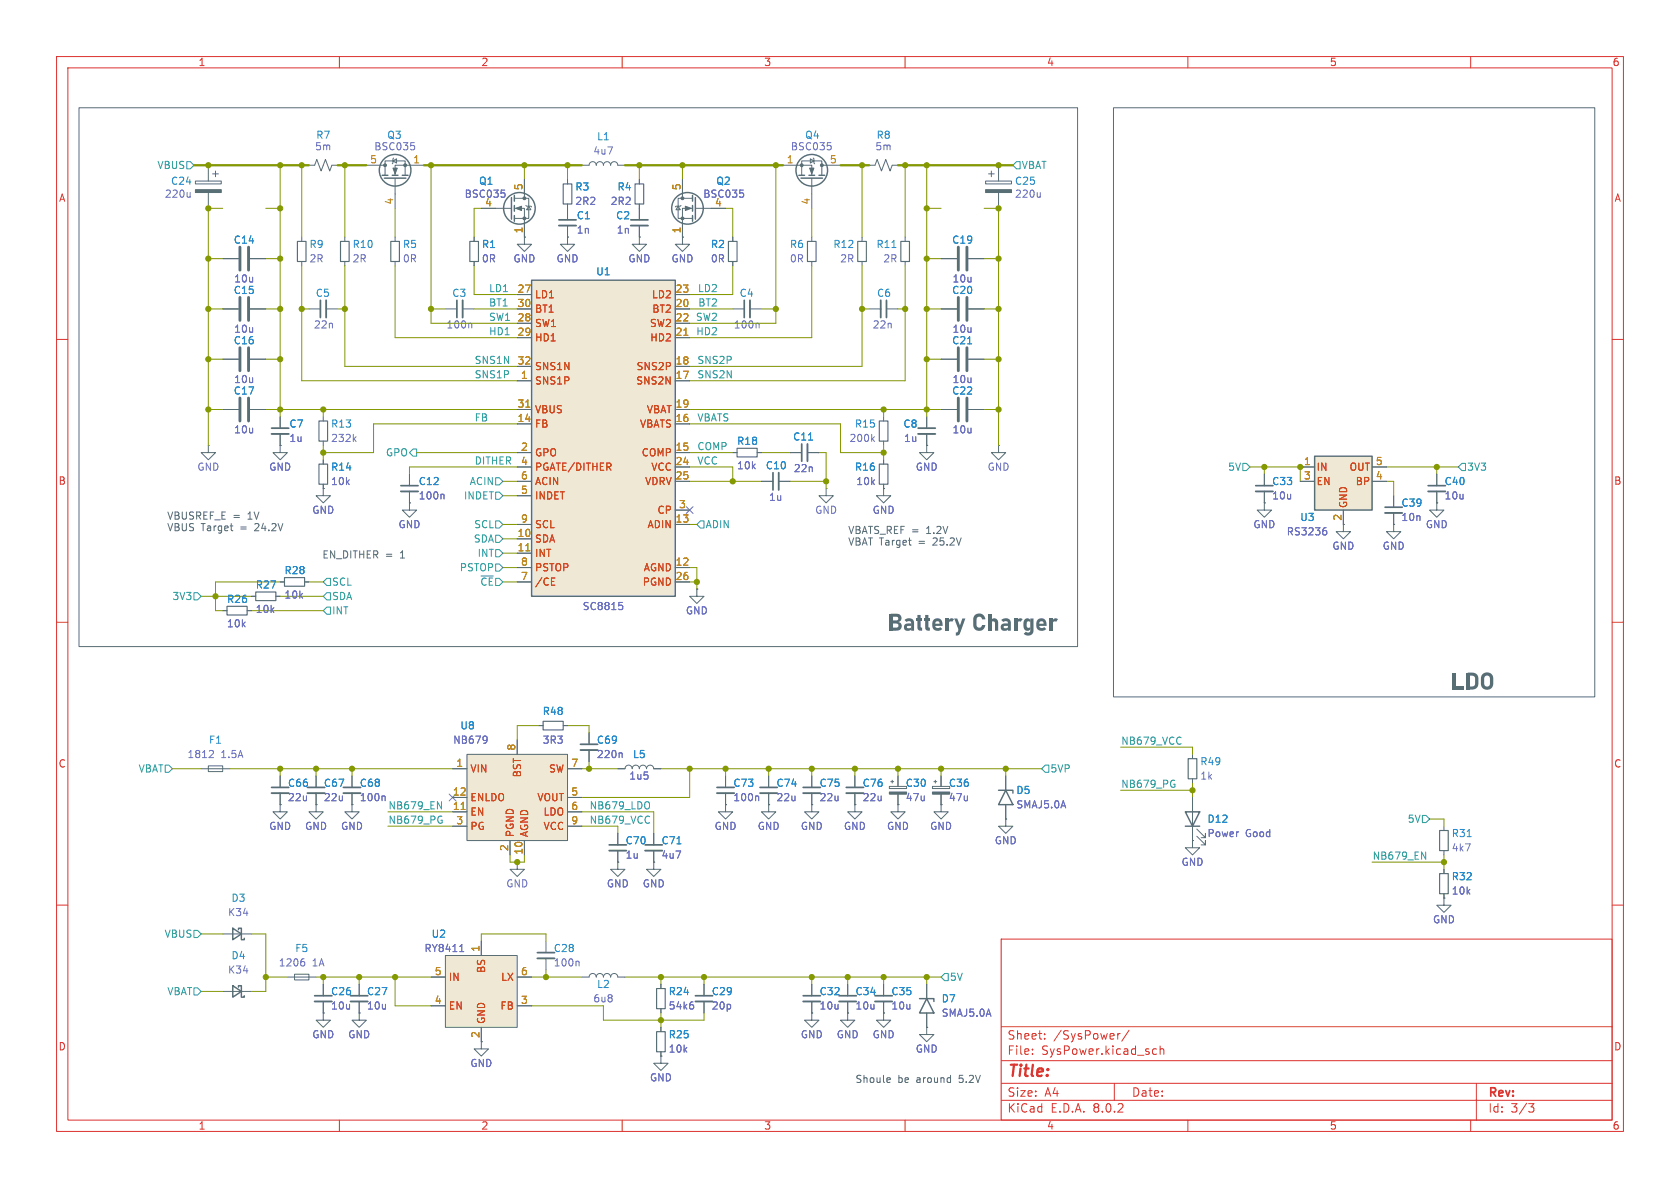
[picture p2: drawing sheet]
<svg xmlns="http://www.w3.org/2000/svg" width="297mm" height="210mm" viewBox="0 0 297 210" stroke-linecap="round" stroke-linejoin="round" font-family="sans-serif">
<g fill="none" stroke="#dc322f" stroke-width=".18">
<path d="M10 10h277v190h-277zM12 12h273v186h-273zM60 10v2M110 10v2M160 10v2M210 10v2M260 10v2M10 60h2M285 60h2M10 110h2M285 110h2M10 160h2"/>
<path d="M285 160h2M177 166h108v32h-108zM60 198v2M110 198v2M160 198v2M177 194.5h108M177 191.5h108M177 187.5h108M177 181.5h108M182.5 186.3v.1M182.5 185.5v.1M184.7 183.6v.1"/>
<path d="M184.7 182.8v.1M197 191.5v3M197.6 182.7v1M198 182.7l-.3 .1-.1 .2M199.6 182.1l-1.3 2M203.9 186.3h.6M203.9 185.5h.6M205.1 185.5l.2-.1 .4 .1v.9M205.1 184.9v1.5M210 198v2M260 198v2M261 191.5v6.5"/>
<path d="M270.2 195.1h1l-.5 .6 .4 .1 .1 .5-.3 .3h-.4"/>
</g>
<g fill="none" stroke="#586e75" stroke-width=".18">
<path d="M54.6 29.2h1l.4-1 .8 2 .7-2 .8 2 .4-1h1M64.8 29.2h3.3M68.1 31v-2.6h3.5v2.6M69.5 28.4l.6-.3v.7zM69.6 27.9l-.1 .2v.7l-.2 .2M69.8 31.5v5.3M74.9 29.2h-5.1v1.8M100.3 31.8v.7M100.3 36.1v2.8M100.3 39.9v2M102.9 29.2h1.2a.64 .64 0 0 1 .7-.6 .64 .64 0 0 1 .6 .6 .64 .64 0 0 1 .6-.6 .64 .64 0 0 1 .7 .6 .64 .64 0 0 1 .6-.6 .64 .64 0 0 1 .6 .6 .64 .64 0 0 1 .7-.6 .64 .64 0 0 1 .6 .6h1.3M113 31.8v.7"/>
<path d="M113 36.1v2.8M113 39.9v2M78.7 54.6h2.1M81.8 54.6h2M100.3 41.9v1.3h1.3l-1.3 1.3-1.2-1.3h1.2M100.3 41.9h.1M36.8 78.7v1.3h1.3l-1.3 1.3-1.2-1.3h1.2M36.8 78.7h.1M49.5 73.7v2M49.5 76.7v2M156.2 73.7v.7M156.2 78v.7"/>
<path d="M163.8 78.7v1.3h-1.2l1.2 1.3 1.3-1.3h-1.3M163.8 78.7h.1M163.8 73.7v2M163.8 76.7v2M129.5 80h.8M133.9 80h.7M134.6 85.1h2.1M137.7 85.1h2M139.7 80h2M142.7 80h2.1M146 86.4v1.2h1.3l-1.3 1.3-1.2-1.3h1.2M146 86.4h.1"/>
<path d="M156.2 86.4v1.2h-1.3l1.3 1.3 1.3-1.3h-1.3M156.2 86.4h.1M156.2 81.3v.7M156.2 85.6v.8M39.4 108h.7M43.7 108h.7M44.4 105.4h.8M48.8 105.4h.7M49.5 102.9h.8M53.8 102.9h.8M35.6 135.9h5M36.8 135.4h2.6v1h-2.6z"/>
<path d="M49.5 137.2v2M55.9 137.2v2M128.3 137.2v2M135.9 137.2v2M143.5 137.2v2M49.5 142.2v1.3h1.3l-1.3 1.3-1.2-1.3h1.2M49.5 142.2h.1M49.5 140.2v2M55.9 142.2v1.3h1.2l-1.2 1.3-1.3-1.3h1.3M55.9 142.2h.1M55.9 140.2v2M128.3 142.2v1.3h1.2l-1.2 1.3-1.3-1.3h1.3"/>
<path d="M128.3 142.2h.1M128.3 140.2v2M135.9 142.2v1.3h1.3l-1.3 1.3-1.3-1.3h1.3M135.9 142.2h.1M135.9 140.2v2M143.5 142.2v1.3h1.3l-1.3 1.3-1.3-1.3h1.3M143.5 142.2h.1M143.5 140.2v2M151.1 142.2v1.3h1.3l-1.3 1.3-1.2-1.3h1.2M151.1 142.2h.1M166.4 142.2v1.3h1.2l-1.2 1.3-1.3-1.3h1.3M166.4 142.2h.1"/>
<path d="M124.5 174v2M124.5 177v2.1M143.5 179.1v1.2h1.3l-1.3 1.3-1.3-1.3h1.3M143.5 179.1h.1M143.5 174v2M143.5 177v2.1M149.9 179.1v1.2h1.2l-1.2 1.3-1.3-1.3h1.3M149.9 179.1h.1M149.9 174v2M149.9 177v2.1M156.2 179.1v1.2h1.3l-1.3 1.3-1.3-1.3h1.3M156.2 179.1h.1"/>
<path d="M156.2 174v2M156.2 177v2.1M163.8 181.6v1.3h1.3l-1.3 1.3-1.2-1.3h1.2M163.8 181.6h.1"/>
</g>
<g fill="none" stroke="#586e75" stroke-width=".33">
<path d="M98.8 39.9h3.1M111.5 39.9h3.1M81.8 53.1v3M48 76.7h3.1M142.7 78.5v3M162.3 76.7h3.1M137.7 83.6v3M48 140.2h3.1M54.4 140.2h3M126.7 140.2h3.1M134.4 140.2h3M142 140.2h3"/>
<path d="M122.9 177h3.1M142 177h3M148.3 177h3.1M154.7 177h3"/>
</g>
<g fill="none" stroke="#586e75" stroke-width=".3">
<path d="M98.8 38.9h3.1M111.5 38.9h3.1M80.8 53.1v3M48 75.7h3.1M141.7 78.5v3M162.3 75.7h3.1M136.7 83.6v3M48 139.2h3.1M54.4 139.2h3M126.7 139.2h3.1M134.4 139.2h3M142 139.2h3"/>
<path d="M122.9 176h3.1M142 176h3M148.3 176h3.1M154.7 176h3"/>
</g>
<path d="M72.6 25.2h.6M73.2 25.8l.1 .1-.1 .5M83.2 57.1l.2 .2v.7M154.2 77.6l.4 .4M154.6 77.2l-.5 .5M37.5 132.7l.2 .2v.3l-.7 .7h.7M133.9 140.7l.2 .2v.6" fill="none" stroke="#6c71c4" stroke-width=".18"/>
<path d="M142.9 77.8h.8" fill="none" stroke="#268bd2" stroke-width=".18"/>
<path d="M99.6 32.5h1.5v3.6h-1.5zM112.3 32.5h1.5v3.6h-1.5zM130.3 79.2h3.6v1.6h-3.6zM155.4 74.4h1.6v3.6h-1.6zM155.4 82h1.6v3.6h-1.6zM40.1 107.2h3.6v1.5h-3.6zM45.2 104.6h3.6v1.6h-3.6zM50.3 102.1h3.5v1.5h-3.5z" fill="none" stroke="#586e75" stroke-width=".2"/>
<g fill="none" stroke="#586e75" stroke-width=".25">
<path d="M67.6 31h1M67.9 31.5h3.9M69.3 31h1.1M71.1 31h1"/>
<circle cx="69.8" cy="30.1" r="2.79"/>
</g>
<g fill="#586e75" stroke="#586e75" stroke-width=".18">
<path d="M69.5 29.7h.7l-.4 1z"/>
<circle cx="71.6" cy="29.2" r=".25"/>
<circle cx="68.1" cy="29.2" r=".25"/>
</g>
<path d="M94 49.5h25.4v55.9h-25.4z" fill="#eee8d5"/>
<path d="M94 49.5h25.4v55.9h-25.4zM41.1 164.1l1.6 1-1.6 1zM41.1 174.2l1.6 1.1-1.6 1zM42.2 164.3v-.2h.5v2h.5v-.2M42.2 174.5v-.3h.5v2.1h.5v-.3" fill="none" stroke="#586e75" stroke-width=".25"/>
<g fill="none" stroke="#586e75" stroke-width=".18">
<path d="M91.4 54.6h2.6M91.4 59.7h2.6M91.4 57.2h2.6M91.4 52.1h2.6M119.4 54.6h2.5M119.4 59.7h2.5M119.4 57.2h2.5M119.4 52.1h2.5M143.5 41.9v.8M143.5 46.2v.8M153.7 54.6h2M156.7 54.6h2"/>
<path d="M166.4 54.6h2.8M171.2 54.6h2.8M57.1 73.7v.7M57.1 78v.7M91.4 67.3h2.6M91.4 74.9h2.6M91.4 64.8h2.6M91.4 72.4h2.6M119.4 67.3h2.5M119.4 74.9h2.5M119.4 64.8h2.5M119.4 72.4h2.5"/>
<path d="M166.4 72.4h2.8M166.4 63.5h2.8M171.2 72.4h2.8M171.2 63.5h2.8M176.5 78.7v1.3h-1.2l1.2 1.3 1.3-1.3h-1.3M176.5 78.7h.1M72.4 88.9v1.3h-1.3l1.3 1.2 1.3-1.2h-1.3M72.4 88.9h.1M72.4 83.8v2.1M72.4 86.9v2M91.4 95.3h2.6M91.4 97.8h2.6"/>
<path d="M91.4 92.7h2.6M91.4 80h2.6M91.4 82.6h2.6M91.4 85.1h2.6M91.4 87.6h2.6M119.4 92.7h2.5M119.4 80h2.5M119.4 82.6h2.5M119.4 85.1h2.5M119.4 90.2h2.5M91.4 100.3h2.6M91.4 102.9h2.6"/>
<path d="M119.4 100.3h2.5M119.4 102.9h2.5M123.2 104.1v1.3h1.3l-1.3 1.3-1.3-1.3h1.3M123.2 104.1h.1M151.1 137.2v2M157.2 139h3.1v.4h-3.1zM157.5 138.2h.5M157.7 137.9v.5M158.7 137.2v1.8M151.1 140.2v2M158.7 142.2v1.3h1.3l-1.3 1.3-1.2-1.3h1.2M158.7 142.2h.1"/>
<path d="M158.7 140.4v1.8M177.8 144.8v1.3h1.3l-1.3 1.2-1.3-1.2h1.3M177.8 144.8h.1M39.4 165.1h5M39.4 175.3h5M50.8 172.7h5.1M52.1 172.2h2.5v1h-2.5zM63.5 174v2M63.5 177v2.1M85.1 184.2v1.2h1.3l-1.3 1.3-1.3-1.3h1.3"/>
</g>
<path d="M120.9 59.3h.7M93 72h.7M93 97.4h.7" fill="none" stroke="#b58900" stroke-width=".18"/>
<path d="M97.5 102.8h.4M97.5 103.4h.6M97.5 102.2h.6" fill="none" stroke="#cb4b16" stroke-width=".18"/>
<path d="M62.6 77.6l.3 .4M62.9 77.2l-.4 .5M78.3 87.4l.2 .1v.7M109.4 106.5h.6M109.9 107l.2 .2v.3l-.2 .3M53.5 169.5h.3M53.6 170l.3 .2v.3l-.3 .3" fill="none" stroke="#6c71c4" stroke-width=".18"/>
<path d="M157.2 140h3.1v.4h-3.1z" fill="#586e75" stroke="#586e75" stroke-width=".18"/>
<path d="M155.7 53.1v3M70.9 86.9h3M149.6 140.2h3.1M62 177h3" fill="none" stroke="#586e75" stroke-width=".33"/>
<path d="M156.7 53.1v3M70.9 85.9h3M149.6 139.2h3.1M62 176h3" fill="none" stroke="#586e75" stroke-width=".3"/>
<path d="M142.7 42.7h1.6v3.5h-1.6zM56.4 74.4h1.5v3.6h-1.5z" fill="none" stroke="#586e75" stroke-width=".2"/>
<path d="M169.4 52.6v4M170.9 52.6v4M169.4 61.5v4M169.4 70.4v4M170.9 61.5v4M170.9 70.4v4" fill="none" stroke="#586e75" stroke-width=".51"/>
<path d="M171.1 60.8h.7" fill="none" stroke="#268bd2" stroke-width=".18"/>
<path d="M78.7 168.9h12.7v12.7h-12.7z" fill="#eee8d5"/>
<g fill="none" stroke="#586e75" stroke-width=".18">
<path d="M138.4 29.2h5.1v1.8M141.7 31v-2.6h3.6v2.6M143.3 28.1l.6 .3-.6 .4zM143.5 31.5v5.3M143.8 27.9l.1 .2v.7l.1 .2M145.3 29.2h3.3M153.7 29.2h1l.4-1 .7 2 .8-2 .8 2 .3-1h1M164.8 139h3.1v.4h-3.1zM165.1 138.2h.5M165.4 137.9v.5M166.4 137.2v1.8M166.4 140.4v1.8"/>
<path d="M76.2 177.8h2.5M76.2 172.7h2.5M78.7 168.9h12.7v12.7h-12.7zM85.1 166.4v2.5M91.4 177.8h2.6M91.4 172.7h2.6M85.1 181.6v2.6"/>
</g>
<path d="M146.3 25.2h.6M146.8 25.8l.1 .1-.1 .5M81.3 168.2h.7M81.5 167.1l.1-.2v1.3" fill="none" stroke="#6c71c4" stroke-width=".18"/>
<g fill="#586e75" stroke="#586e75" stroke-width=".18">
<path d="M164.8 140h3.1v.4h-3.1z"/>
<path d="M143.1 29.7h.8l-.4 1z"/>
<circle cx="141.7" cy="29.2" r=".25"/>
<circle cx="145.3" cy="29.2" r=".25"/>
</g>
<g fill="none" stroke="#586e75" stroke-width=".25">
<path d="M141.2 31h1M141.6 31.5h3.8M143 31h1M144.8 31h1"/>
<circle cx="143.5" cy="30.1" r="2.79"/>
</g>
<path d="M82.5 133.4h17.8v15.2h-17.8z" fill="#eee8d5"/>
<g fill="none" stroke="#586e75" stroke-width=".18">
<path d="M119.9 36.4l.4 .7h-.8zM120.4 36.3l-.1 .1h-.8l-.1 .2M120.6 31.8v3.3M122.4 36.8h-1.8v5.1M122.4 35.1h-2.5v3.5h2.5M122.9 36.8h5.4M174.2 32h4.6v.5h-4.6zM174.8 30.7h1M175.3 30.2v1M176.5 29.2v2.8M176.5 34v2.8M120.6 41.9v1.3h1.3l-1.3 1.3-1.2-1.3h1.2"/>
<path d="M120.6 41.9h.1M129.5 54.6h2.1M132.6 54.6h2M152.4 41.9v.8M152.4 46.2v.8M160 41.9v.8M160 46.2v.8M166.4 45.7h2.8M171.2 45.7h2.8M49.5 78.7v1.3h1.3l-1.3 1.3-1.2-1.3h1.2M49.5 78.7h.1M57.1 86.4v1.2h1.3l-1.3 1.3-1.2-1.3h1.2"/>
<path d="M57.1 86.4h.1M57.1 81.3v.7M57.1 85.6v.8M223.5 88.9v1.3h1.3l-1.3 1.2-1.3-1.2h1.3M223.5 88.9h.1M223.5 83.8v2.1M223.5 86.9v2M62.2 137.2v2M80 135.9h2.5M82.5 133.4h17.8v15.2h-17.8zM91.4 130.8v2.6M95.2 128.3h.8"/>
<path d="M99.6 128.3h.7M100.3 135.9h2.6M104.1 129.5v2.1M104.1 132.6v2M109.2 135.9h1.3a.64 .64 0 0 1 .6-.6 .64 .64 0 0 1 .7 .6 .64 .64 0 0 1 .6-.6 .64 .64 0 0 1 .6 .6 .64 .64 0 0 1 .7-.6 .64 .64 0 0 1 .6 .6 .64 .64 0 0 1 .6-.6 .64 .64 0 0 1 .7 .6h1.2M177.8 137.2v2.5M210.8 133.4v.7M210.8 137.7v.7M62.2 142.2v1.3h1.3l-1.3 1.3-1.2-1.3h1.2M62.2 142.2h.1M62.2 140.2v2M80 143.5h2.5"/>
<path d="M80 141h2.5M80 146.1h2.5M90.2 148.6v2.5M91.4 152.4v1.3h1.3l-1.3 1.2-1.2-1.2h1.2M91.4 152.4h.1M92.7 148.6v2.5M100.3 143.5h2.6M100.3 141h2.6M100.3 146.1h2.6M109.2 152.4v1.3h1.3l-1.3 1.2-1.3-1.2h1.3M109.2 152.4h.1M109.2 147.3v2.1"/>
<path d="M109.2 150.4v2M115.6 152.4v1.3h1.2l-1.2 1.2-1.3-1.2h1.3M115.6 152.4h.1M115.6 147.3v2.1M115.6 150.4v2M177.8 142.2v2.6M210.8 148.6v1.3h1.3l-1.3 1.2-1.3-1.2h1.3M210.8 148.6h.1M210.8 141v7.6M211.6 147.8l1.5 1.6v-.8v.8h-.8M211.6 146.6l1.5 1.5v-.8v.8h-.8M255.3 158.8v1.2h1.2l-1.2 1.3-1.3-1.3h1.3"/>
<path d="M255.3 158.8h.1M255.3 146.1v.7M255.3 150.4v.7M255.3 153.7v.7M255.3 158v.8M57.1 179.1v1.2h1.3l-1.3 1.3-1.2-1.3h1.2M57.1 179.1h.1M57.1 174v2M57.1 177v2.1M63.5 179.1v1.2h1.3l-1.3 1.3-1.3-1.3h1.3M63.5 179.1h.1M96.5 166.4v2"/>
<path d="M96.5 169.4v2.1M102.9 172.7h1.2a.64 .64 0 0 1 .7-.6 .64 .64 0 0 1 .6 .6 .64 .64 0 0 1 .6-.6 .64 .64 0 0 1 .7 .6 .64 .64 0 0 1 .6-.6 .64 .64 0 0 1 .6 .6 .64 .64 0 0 1 .7-.6 .64 .64 0 0 1 .6 .6h1.3M116.8 174v.8M116.8 178.3v.8M163.8 174v2.5M163.8 179.1v2.5M116.8 186.7v1.3h1.3l-1.3 1.2-1.2-1.2h1.2M116.8 186.7h.1M116.8 181.6v.8M116.8 185.9v.8"/>
</g>
<path d="M81.5 143.1h.7" fill="none" stroke="#b58900" stroke-width=".18"/>
<path d="M130.8 33.6h.6M131.4 34.1l.1 .2-.1 .5M183.9 34v.9M183.9 34.7l-.2 .2M134 57.1l.2 .2v.7M85.9 130.1l.1 .1a1.07 1.07 0 0 1-.1 1.1M86.1 130.7l-.2 .2M109.8 133.1l.2 .2v.6M67.9 140.7l.2 .2v.6M102.2 169.9l.2 .2v.7M122.3 177.1h.2M122.4 177.6l.2 .2v.3l-.2 .3" fill="none" stroke="#6c71c4" stroke-width=".18"/>
<g fill="#586e75" stroke="#586e75" stroke-width=".18">
<path d="M174.2 33.5h4.6v.5h-4.6z"/>
<path d="M121.2 36.4l1 .4-1 .4z"/>
<circle cx="120.6" cy="38.6" r=".25"/>
<circle cx="120.6" cy="35.1" r=".25"/>
</g>
<path d="M132.6 53.1v3M222 86.9h3M102.6 132.6h3.1M60.7 140.2h3.1M107.7 150.4h3M114 150.4h3.1M55.6 177h3.1M95 169.4h3" fill="none" stroke="#586e75" stroke-width=".33"/>
<path d="M131.6 53.1v3M222 85.9h3M60.7 139.2h3.1M102.6 131.6h3.1M107.7 149.4h3M114 149.4h3.1M55.6 176h3.1M95 168.4h3" fill="none" stroke="#586e75" stroke-width=".3"/>
<path d="M151.6 42.7h1.6v3.5h-1.6zM159.3 42.7h1.5v3.5h-1.5zM56.4 82h1.5v3.6h-1.5zM96 127.5h3.6v1.5h-3.6zM210.1 134.1h1.5v3.6h-1.5zM254.5 146.8h1.5v3.6h-1.5zM254.5 154.4h1.5v3.6h-1.5zM116.1 174.8h1.5v3.5h-1.5zM116.1 182.4h1.5v3.5h-1.5z" fill="none" stroke="#586e75" stroke-width=".2"/>
<path d="M157.7 43.8h.7M119.7 149.2h.7M259.4 147.9h.7" fill="none" stroke="#268bd2" stroke-width=".18"/>
<path d="M169.4 43.7v4.1M170.9 43.7v4.1" fill="none" stroke="#586e75" stroke-width=".51"/>
<g fill="none" stroke="#586e75" stroke-width=".25">
<path d="M122.4 34.5v1.1M122.4 36.3v1M122.4 38.1v1M122.9 34.9v3.8M176.5 139.7h2.6v.5M177.8 139.7l1.3 2.5h-2.6zM209.5 143.5h2.6l-1.3 2.6zM209.5 146.1h2.6M162.6 176.5h2.5v.5M163.8 176.5l1.3 2.6h-2.5z"/>
<circle cx="121.5" cy="36.8" r="2.79"/>
</g>
<path d="M232.4 80.6h10.2v9.6h-10.2z" fill="#eee8d5"/>
<g fill="none" stroke="#586e75" stroke-width=".25">
<path d="M90.4 34.9v3.8M90.9 34.5v1.1M90.9 36.3v1M90.9 38.1v1M232.4 80.6h10.2v9.6h-10.2z"/>
<circle cx="91.8" cy="36.8" r="2.79"/>
</g>
<g fill="none" stroke="#586e75" stroke-width=".18">
<path d="M14 19.1h176.5v95.2h-176.5zM196.8 19.1h85.1v104.1h-85.1zM34.5 32h4.6v.5h-4.6zM36.8 29.2v2.8M36.8 34v2.8M37.6 30.7h1M38.1 30.2v1M85.1 36.8h5.3M90.9 36.8h1.8v5.1M90.9 35.1h2.6v3.5h-2.6M92.7 31.8v3.3M93 36.3l.1 .1h.8l.1 .2"/>
<path d="M93.5 36.4l.4 .7h-.8zM100.3 31.8v.7M100.3 36.1v2.8M100.3 39.9v2M113 31.8v.7M113 36.1v2.8M113 39.9v2M120.6 31.8v2.5M120.6 39.4v2.5M125.7 36.8h2.6M39.4 45.7h2.8M39.4 54.6h2.8"/>
<path d="M44.2 45.7h2.8M44.2 54.6h2.8M53.3 41.9v.8M53.3 46.2v.8M54.6 54.6h2M57.7 54.6h2M61 41.9v.8M61 46.2v.8M69.8 41.9v.8M69.8 46.2v.8M83.8 41.9v.8M83.8 46.2v.8"/>
<path d="M91.4 54.6h2.6M91.4 59.7h2.6M91.4 57.2h2.6M91.4 52.1h2.6M92.7 41.9v1.3h1.3l-1.3 1.3-1.3-1.3h1.3M92.7 41.9h.1M100.3 41.9h.1M113 41.9v1.3h1.3l-1.3 1.3-1.2-1.3h1.2M113 41.9h.1M119.4 54.6h2.5M119.4 59.7h2.5M119.4 57.2h2.5"/>
<path d="M119.4 52.1h2.5M120.6 41.9h.1M129.5 41.9v.8M129.5 46.2v.8M166.4 45.7h2.8M166.4 54.6h2.8M171.2 45.7h2.8M171.2 54.6h2.8M39.4 72.4h2.8M39.4 63.5h2.8M44.2 72.4h2.8M44.2 63.5h2.8"/>
<path d="M49.5 78.7h.1M49.5 73.7v2M49.5 76.7v2M91.4 72.4h2.6M91.4 67.3h2.6M91.4 74.9h2.6M91.4 64.8h2.6M119.4 72.4h2.5M119.4 67.3h2.5M119.4 74.9h2.5M119.4 64.8h2.5M163.8 78.7h.1"/>
<path d="M163.8 73.7v2M163.8 76.7v2M166.4 72.4h2.8M166.4 63.5h2.8M171.2 72.4h2.8M171.2 63.5h2.8M57.1 86.4h.1M57.1 81.3v.7M57.1 85.6v.8M72.4 88.9h.1M72.4 83.8v2.1M72.4 86.9v2"/>
<path d="M91.4 82.6h2.6M91.4 85.1h2.6M91.4 80h2.6M91.4 95.3h2.6M91.4 97.8h2.6M91.4 92.7h2.6M91.4 87.6h2.6M119.4 82.6h2.5M119.4 85.1h2.5M119.4 80h2.5M119.4 92.7h2.5M119.4 90.2h2.5"/>
<path d="M129.5 80h.8M133.9 80h.7M134.6 85.1h2.1M137.7 85.1h2M139.7 80h2M142.7 80h2.1M156.2 86.4h.1M156.2 81.3v.7M156.2 85.6v.8M223.5 88.9h.1M223.5 83.8v2.1M223.5 86.9v2"/>
<path d="M229.9 82.6h2.5M229.9 85.1h2.5M237.5 90.2v3.8h1.3l-1.3 1.3-1.3-1.3h1.3M242.6 82.6h2.5M242.6 85.1h2.5M246.4 92.7v1.3h1.2l-1.2 1.3-1.3-1.3h1.3M246.4 92.7h.1M246.4 87.6v2.1M246.4 90.7v2M254 88.9v1.3h1.3l-1.3 1.2-1.3-1.2h1.3M254 88.9h.1M254 83.8v2.1"/>
<path d="M254 86.9v2M39.4 108h.7M43.7 108h.7M44.4 105.4h.8M48.8 105.4h.7M49.5 102.9h.8M53.8 102.9h.8M91.4 102.9h2.6M91.4 100.3h2.6M119.4 102.9h2.5M119.4 100.3h2.5M123.2 104.1h.1"/>
<path d="M49.5 137.2v2M55.9 137.2v2M62.2 137.2v2M80 135.9h2.5M91.4 130.8v2.6M95.2 128.3h.8M99.6 128.3h.7M100.3 135.9h2.6M104.1 129.5v2.1M104.1 132.6v2M109.2 135.9h1.3M115.6 135.9h1.2"/>
<path d="M128.3 137.2v2M135.9 137.2v2M143.5 137.2v2M151.1 137.2v2M158.7 137.2v1.8M166.4 137.2v1.8M177.8 137.2v2.5M49.5 142.2h.1M49.5 140.2v2M55.9 142.2h.1M55.9 140.2v2M62.2 142.2h.1"/>
<path d="M62.2 140.2v2M80 143.5h2.5M80 141h2.5M80 146.1h2.5M90.2 148.6v2.5M92.7 148.6v2.5M100.3 143.5h2.6M100.3 141h2.6M100.3 146.1h2.6M109.2 152.4h.1M109.2 147.3v2.1M109.2 150.4v2"/>
<path d="M115.6 152.4h.1M115.6 147.3v2.1M115.6 150.4v2M128.3 142.2h.1M128.3 140.2v2M135.9 142.2h.1M135.9 140.2v2M143.5 142.2h.1M143.5 140.2v2M151.1 142.2h.1M151.1 140.2v2M158.7 142.2h.1"/>
<path d="M158.7 140.4v1.8M166.4 142.2h.1M166.4 140.4v1.8M177.8 144.8h.1M177.8 142.2v2.6M210.8 148.6h.1M210.8 141v2.5M210.8 146.1v2.5M255.3 158.8h.1M255.3 153.7v.7M255.3 158v.8M57.1 179.1h.1"/>
<path d="M57.1 174v2M57.1 177v2.1M63.5 179.1h.1M63.5 174v2M63.5 177v2.1M76.2 177.8h2.5M76.2 172.7h2.5M85.1 166.4v2.5M91.4 177.8h2.6M91.4 172.7h2.6M116.8 174v.8M116.8 178.3v.8"/>
<path d="M124.5 174v2M124.5 177v2.1M143.5 179.1h.1M143.5 174v2M143.5 177v2.1M149.9 179.1h.1M149.9 174v2M149.9 177v2.1M156.2 179.1h.1M156.2 174v2M156.2 177v2.1M163.8 174v2.5"/>
<path d="M163.8 179.1v2.5M85.1 181.6v2.6M116.8 186.7h.1M116.8 181.6v.8M116.8 185.9v.8M157 190.5l.3 .1 .1 .2-.6 .1M157.3 191.3l-.3 .1M163.8 181.6h.1"/>
</g>
<g fill="none" stroke="#6c71c4" stroke-width=".18">
<path d="M33.6 34v.9M33.6 34.7l-.2 .2M88.6 33.6h.6M89.2 34.1l.1 .2-.1 .5M130.8 33.6h.6M131.4 34.1l.1 .2-.1 .5M78.3 87.4l.2 .1v.7M121.3 89.6l1.2 1.2M122.5 89.6l-1.2 1.2M234.2 93.3h.2M234.3 93.8l.3 .2v.3l-.3 .3M109.4 106.5h.6"/>
<path d="M109.9 107l.2 .2v.3l-.2 .3M85.9 130.1l.1 .1a1.07 1.07 0 0 1-.1 1.1M86.1 130.7l-.2 .2M109.8 133.1l.2 .2v.6M67.9 140.7l.2 .2v.6M79.4 140.4l1.2 1.2M80.6 140.4l-1.2 1.2M133.9 140.7l.2 .2v.6M81.3 168.2h.7M81.5 167.1l.1-.2v1.3M122.3 177.1h.2M122.4 177.6l.2 .2v.3l-.2 .3"/>
</g>
<path d="M57.7 53.1v3M244.9 90.7h3M252.5 86.9h3" fill="none" stroke="#586e75" stroke-width=".33"/>
<path d="M56.6 53.1v3M244.9 89.7h3M252.5 85.9h3" fill="none" stroke="#586e75" stroke-width=".3"/>
<path d="M42.4 43.7v4.1M42.4 52.6v4M43.9 43.7v4.1M43.9 52.6v4M42.4 61.5v4M42.4 70.4v4M43.9 61.5v4M43.9 70.4v4" fill="none" stroke="#586e75" stroke-width=".51"/>
<path d="M52.6 42.7h1.5v3.5h-1.5zM60.2 42.7h1.5v3.5h-1.5zM69.1 42.7h1.5v3.5h-1.5zM83.1 42.7h1.5v3.5h-1.5zM128.8 42.7h1.5v3.5h-1.5z" fill="none" stroke="#586e75" stroke-width=".2"/>
<g fill="#586e75" stroke="#586e75" stroke-width=".18">
<path d="M34.5 33.5h4.6v.5h-4.6z"/>
<path d="M91.2 36.8l1-.4v.8z"/>
<circle cx="92.7" cy="38.6" r=".25"/>
<circle cx="92.7" cy="35.1" r=".25"/>
</g>
<g fill="none" stroke="#2aa198" stroke-width=".18">
<path d="M33 28.6h.7l.6 .6-.6 .6h-.7zM179.7 28.6h.6v1.2h-.6l-.6-.6zM73 79.4h.7v1.2h-.7l-.6-.6zM87.6 84.5h.7l.6 .6-.6 .6h-.7zM87.6 92.1h.7l.6 .6-.6 .6h-.7zM87.6 99.7h.7l.6 .6-.6 .7h-.7zM87.6 97.2h.7l.6 .6-.6 .6h-.7zM87.6 87h.7l.6 .6-.6 .7h-.7zM87.6 94.6h.7l.6 .7-.6 .6h-.7zM123.8 92.1h.7v1.2h-.7l-.6-.6zM219.7 81.9h.6l.7 .7-.7 .6h-.6zM257.8 82.6l.6-.7h.7v1.3h-.7z"/>
<path d="M34.3 104.8h.6l.7 .6-.7 .6h-.6zM57.8 104.8h.6v1.2h-.6l-.7-.6zM57.8 107.3h.6v1.3h-.6l-.7-.6zM57.8 102.2h.6v1.3h-.6l-.7-.6zM29.2 135.3h.6l.7 .6-.7 .6h-.6zM184.8 135.3h.6v1.2h-.6l-.7-.6zM207.5 138.6h.2v.5l-.2 .1M207.5 137.9l.2 .1M208.7 130.4h.1M208.8 131.4l-.1 .1M77.3 141.7l.8 1.3v-1.3M77.9 145h.3v.4l-.3 .1"/>
<path d="M78 144.3h.1M114.6 141.8a.9 .9 0 0 1 0 1.1M114.8 144.3v.1M114.8 145.4v.1M251.3 150.6l.7 1.3v-1.3M251.5 144.1h.6l.6 .7-.6 .6h-.6zM34.3 174.6h.6l.7 .7-.7 .6h-.6zM34.3 164.5h.6l.7 .6-.7 .6h-.6zM166.4 172.7l.6-.6h.6v1.3h-.6z"/>
</g>
<g fill="none" stroke="#859900" stroke-width=".18">
<path d="M39.4 36.8h-2.6v41.9M47 36.8h2.5M49.5 29.2v44.5M53.3 29.2v12.7M61 29.2v12.7M69.8 36.8v5.1M76.2 29.2v28h15.2M85.1 36.8h-1.3v5.1M92.7 29.2v2.6M100.3 29.2v2.6M113 29.2v2.6M120.6 29.2v2.6"/>
<path d="M128.3 36.8h1.2v5.1M137.2 29.2v28h-15.3M143.5 36.8v5.1M152.4 29.2v12.7M160 29.2v12.7M163.8 29.2v44.5M163.8 36.8h2.6M174 36.8h2.5v41.9M36.8 54.6h2.6M36.8 45.7h2.6M47 54.6h2.5M47 45.7h2.5"/>
<path d="M53.3 54.6h1.3M53.3 47v20.3h38.1M59.7 54.6h1.3M61 47v17.8h30.4M69.8 47v12.7h21.6M76.2 54.6h2.5M83.8 54.6h7.6M83.8 47v5.1h7.6M121.9 54.6h7.6M129.5 47v5.1h-7.6M134.6 54.6h2.6M143.5 47v12.7h-21.6"/>
<path d="M152.4 47v17.8h-30.5M152.4 54.6h1.3M158.7 54.6h1.3M160 47v20.3h-38.1M163.8 54.6h2.6M163.8 45.7h2.6M174 54.6h2.5M174 45.7h2.5M36.8 72.4h2.6M36.8 63.5h2.6M47 72.4h44.4M47 63.5h2.5"/>
<path d="M57.1 72.4v1.3M57.1 78.7v2.6M91.4 74.9h-25.4v5.1h-8.9M121.9 74.9h26.7v5.1h7.6M121.9 72.4h44.5M156.2 72.4v1.3M156.2 78.7v2.6M163.8 63.5h2.6M174 72.4h2.5M174 63.5h2.5M73.7 80h17.7M88.9 85.1h2.5"/>
<path d="M88.9 92.7h2.5M88.9 97.8h2.5M88.9 87.6h2.5M88.9 95.3h2.5M91.4 82.6h-19v1.2M121.9 85.1h12.7M121.9 80h7.6M121.9 82.6h7.6v2.5M121.9 92.7h1.3M134.6 80h5.1M139.7 85.1h6.3M144.8 80h1.2v6.4"/>
<path d="M221 82.6h8.9v2.5M223.5 82.6v1.2M245.1 85.1h1.3v2.5M245.1 82.6h12.7M254 82.6v1.2M35.6 105.4h8.8M44.4 108h12.7M49.5 102.9h-11.4v5.1h1.3M49.5 105.4h7.6M54.6 102.9h2.5M88.9 100.3h2.5M88.9 102.9h2.5"/>
<path d="M121.9 100.3h1.3v3.8M121.9 102.9h1.3M30.5 135.9h5.1M40.6 135.9h39.4M49.5 135.9v1.3M55.9 135.9v1.3M62.2 135.9v1.3M95.2 128.3h-3.8v2.5M100.3 128.3h3.8v1.2M102.9 135.9h6.3M104.1 134.6v1.3M116.8 135.9h67.3"/>
<path d="M121.9 135.9v5.1h-19M128.3 135.9v1.3M135.9 135.9v1.3M143.5 135.9v1.3M151.1 135.9v1.3M158.7 135.9v1.3M166.4 135.9v1.3M177.8 135.9v1.3M198.1 139.7h12.7M198.1 132.1h12.7v1.3M210.8 138.4v2.6M68.6 146.1h11.4"/>
<path d="M68.6 143.5h11.4M90.2 151.1v1.3h2.5v-1.3M102.9 146.1h6.3v1.2M102.9 143.5h12.7v3.8M242.6 152.4h12.7M252.7 144.8h2.6v1.3M255.3 151.1v2.6M35.6 175.3h3.8M35.6 165.1h3.8M44.4 165.1h2.6v10.2h-2.6M47 172.7h3.8M55.9 172.7h20.3"/>
<path d="M57.1 172.7v1.3M63.5 172.7v1.3M69.8 172.7v5.1h6.4M85.1 166.4v-1.3h11.4v1.3M94 172.7h8.9M94 177.8h12.7v2.5h17.8v-1.2M96.5 171.5v1.2M110.5 172.7h55.9M116.8 172.7v1.3M116.8 179.1v2.5M124.5 172.7v1.3M143.5 172.7v1.3"/>
<path d="M149.9 172.7v1.3M156.2 172.7v1.3M163.8 172.7v1.3"/>
</g>
<path d="M34.3 29.2h20.3M59.7 29.2h5.1M74.9 29.2h28M110.5 29.2h27.9M148.6 29.2h5.1M158.7 29.2h20.4" fill="none" stroke="#859900" stroke-width=".4"/>
<path d="M142.9 77.8h.8M171.1 60.8h.7M119.7 149.2h.7" fill="none" stroke="#268bd2" stroke-width=".18"/>
<path d="M120.9 59.3h.7M93 72h.7M93 97.4h.7M81.5 143.1h.7" fill="none" stroke="#b58900" stroke-width=".18"/>
<path d="M97.5 102.8h.4M97.5 103.4h.6M97.5 102.2h.6" fill="none" stroke="#cb4b16" stroke-width=".18"/>
<g fill="#859900" stroke="#859900" stroke-width=".18">
<circle cx="55.9" cy="135.9" r=".46"/>
<circle cx="62.2" cy="135.9" r=".46"/>
<circle cx="47" cy="172.7" r=".46"/>
<circle cx="69.8" cy="172.7" r=".46"/>
<circle cx="91.4" cy="152.4" r=".46"/>
<circle cx="57.1" cy="172.7" r=".46"/>
<circle cx="63.5" cy="172.7" r=".46"/>
<circle cx="121.9" cy="135.9" r=".46"/>
<circle cx="123.2" cy="102.9" r=".46"/>
<circle cx="104.1" cy="135.9" r=".46"/>
<circle cx="135.9" cy="135.9" r=".46"/>
<circle cx="149.9" cy="172.7" r=".46"/>
<circle cx="151.1" cy="135.9" r=".46"/>
<circle cx="143.5" cy="135.9" r=".46"/>
<circle cx="96.5" cy="172.7" r=".46"/>
<circle cx="116.8" cy="172.7" r=".46"/>
<circle cx="146" cy="85.1" r=".46"/>
<circle cx="129.5" cy="85.1" r=".46"/>
<circle cx="137.2" cy="29.2" r=".46"/>
<circle cx="152.4" cy="29.2" r=".46"/>
<circle cx="120.6" cy="29.2" r=".46"/>
<circle cx="156.2" cy="80" r=".46"/>
<circle cx="156.2" cy="72.4" r=".46"/>
<circle cx="137.2" cy="54.6" r=".46"/>
<circle cx="143.5" cy="172.7" r=".46"/>
<circle cx="176.5" cy="72.4" r=".46"/>
<circle cx="166.4" cy="135.9" r=".46"/>
<circle cx="124.5" cy="172.7" r=".46"/>
<circle cx="116.8" cy="180.3" r=".46"/>
<circle cx="156.2" cy="172.7" r=".46"/>
<circle cx="163.8" cy="172.7" r=".46"/>
<circle cx="128.3" cy="135.9" r=".46"/>
<circle cx="158.7" cy="135.9" r=".46"/>
<circle cx="152.4" cy="54.6" r=".46"/>
<circle cx="163.8" cy="45.7" r=".46"/>
<circle cx="163.8" cy="63.5" r=".46"/>
<circle cx="163.8" cy="72.4" r=".46"/>
<circle cx="176.5" cy="36.8" r=".46"/>
<circle cx="176.5" cy="29.2" r=".46"/>
<circle cx="163.8" cy="54.6" r=".46"/>
<circle cx="176.5" cy="45.7" r=".46"/>
<circle cx="176.5" cy="63.5" r=".46"/>
<circle cx="176.5" cy="54.6" r=".46"/>
<circle cx="160" cy="54.6" r=".46"/>
<circle cx="163.8" cy="36.8" r=".46"/>
<circle cx="163.8" cy="29.2" r=".46"/>
<circle cx="160" cy="29.2" r=".46"/>
<circle cx="177.8" cy="135.9" r=".46"/>
<circle cx="255.3" cy="152.4" r=".46"/>
<circle cx="210.8" cy="139.7" r=".46"/>
<circle cx="229.9" cy="82.6" r=".46"/>
<circle cx="223.5" cy="82.6" r=".46"/>
<circle cx="254" cy="82.6" r=".46"/>
<circle cx="49.5" cy="135.9" r=".46"/>
<circle cx="49.5" cy="63.5" r=".46"/>
<circle cx="49.5" cy="72.4" r=".46"/>
<circle cx="57.1" cy="72.4" r=".46"/>
<circle cx="57.1" cy="80" r=".46"/>
<circle cx="38.1" cy="105.4" r=".46"/>
<circle cx="36.8" cy="72.4" r=".46"/>
<circle cx="36.8" cy="45.7" r=".46"/>
<circle cx="36.8" cy="54.6" r=".46"/>
<circle cx="36.8" cy="29.2" r=".46"/>
<circle cx="36.8" cy="36.8" r=".46"/>
<circle cx="49.5" cy="29.2" r=".46"/>
<circle cx="49.5" cy="45.7" r=".46"/>
<circle cx="49.5" cy="36.8" r=".46"/>
<circle cx="53.3" cy="54.6" r=".46"/>
<circle cx="61" cy="54.6" r=".46"/>
<circle cx="76.2" cy="54.6" r=".46"/>
<circle cx="49.5" cy="54.6" r=".46"/>
<circle cx="53.3" cy="29.2" r=".46"/>
<circle cx="36.8" cy="63.5" r=".46"/>
<circle cx="61" cy="29.2" r=".46"/>
<circle cx="76.2" cy="29.2" r=".46"/>
<circle cx="113" cy="29.2" r=".46"/>
<circle cx="92.7" cy="29.2" r=".46"/>
<circle cx="100.3" cy="29.2" r=".46"/>
</g>
<g font-size="4.2" fill="#586e75">
<text x="156.9" y="112.4">BatteryCharger</text>
<text x="256.5" y="122.8">LDO</text>
</g>
<text font-size="2.8" fill="#dc322f" x="178" y="190.9">Title:</text>
<g font-size="2.1" fill="#dc322f">
<text x="178" y="184">Sheet:</text>
<text x="186.2" y="184">/SysPower/</text>
<text x="178" y="186.7">File:</text>
<text x="184.1" y="186.7">SysPower.kicad_sch</text>
<text x="178" y="196.9">KiCad</text>
<text x="178" y="194.1">Size:</text>
<text x="184.7" y="194.1">A4</text>
<text x="185.7" y="196.9">E.D.A.</text>
<text x="193.3" y="196.9">8.0.2</text>
<text x="200" y="194.1">Date:</text>
<text x="263" y="194.3">Rev:</text>
<text x="263" y="196.9">Id:</text>
<text x="267.1" y="196.9">3/3</text>
</g>
<g font-size="1.8" fill="#dc322f">
<text x="35" y="11.9">1</text>
<text x="85" y="11.9">2</text>
<text x="135" y="11.9">3</text>
<text x="185" y="11.9">4</text>
<text x="235" y="11.9">5</text>
<text x="285" y="11.9">6</text>
<text x="10.3" y="35.9">A</text>
<text x="285.3" y="35.9">A</text>
<text x="10.3" y="85.9">B</text>
<text x="285.3" y="85.9">B</text>
<text x="10.3" y="135.9">C</text>
<text x="285.3" y="135.9">C</text>
<text x="10.3" y="185.9">D</text>
<text x="285.3" y="185.9">D</text>
<text x="35" y="199.9">1</text>
<text x="85" y="199.9">2</text>
<text x="135" y="199.9">3</text>
<text x="185" y="199.9">4</text>
<text x="235" y="199.9">5</text>
<text x="285" y="199.9">6</text>
</g>
<g font-size="1.8" fill="#6c71c4">
<text x="55.6" y="26.8">5m</text>
<text x="55.8" y="24.7">R7</text>
<text x="66.1" y="26.8">BSC035</text>
<text x="68.4" y="24.7">Q3</text>
<text x="104.8" y="27.5">4u7</text>
<text x="139.7" y="26.8">BSC035</text>
<text x="142.2" y="24.7">Q4</text>
<text x="154.7" y="26.8">5m</text>
<text x="154.9" y="24.7">R8</text>
<text x="29" y="35.2">220u</text>
<text x="82.1" y="35.2">BSC035</text>
<text x="124.2" y="35.2">BSC035</text>
<text x="179.3" y="35.2">220u</text>
<text x="101.6" y="36.4">2R2</text>
<text x="101.9" y="41.5">1n</text>
<text x="107.9" y="36.4">2R2</text>
<text x="108.9" y="41.5">1n</text>
<text x="54.6" y="46.6">2R</text>
<text x="62.2" y="46.6">2R</text>
<text x="71.1" y="46.6">0R</text>
<text x="85.1" y="46.6">0R</text>
<text x="90.7" y="46.6">GND</text>
<text x="98.3" y="46.6">GND</text>
<text x="111" y="46.6">GND</text>
<text x="118.6" y="46.6">GND</text>
<text x="125.6" y="46.6">0R</text>
<text x="139.5" y="46.6">0R</text>
<text x="148.4" y="46.6">2R</text>
<text x="156.1" y="46.6">2R</text>
<text x="168.3" y="50.1">10u</text>
<text x="55.4" y="58.3">22n</text>
<text x="78.8" y="58.3">100n</text>
<text x="129.6" y="58.3">100n</text>
<text x="154.2" y="58.3">22n</text>
<text x="41.3" y="67.9">10u</text>
<text x="168.3" y="67.9">10u</text>
<text x="41.3" y="76.8">10u</text>
<text x="168.3" y="76.8">10u</text>
<text x="34.8" y="83.4">GND</text>
<text x="47.5" y="83.4">GND</text>
<text x="51.1" y="78.3">1u</text>
<text x="58.4" y="78.3">232k</text>
<text x="130.2" y="83.2">10k</text>
<text x="140.2" y="83.7">22n</text>
<text x="150.1" y="78.3">200k</text>
<text x="159.7" y="78.3">1u</text>
<text x="161.8" y="83.4">GND</text>
<text x="174.5" y="83.4">GND</text>
<text x="58.4" y="86">10k</text>
<text x="73.9" y="88.5">100n</text>
<text x="135.9" y="88.7">1u</text>
<text x="151.3" y="86">10k</text>
<text x="224.8" y="88.5">10u</text>
<text x="255.3" y="88.5">10u</text>
<text x="55.1" y="91">GND</text>
<text x="70.4" y="93.6">GND</text>
<text x="144" y="91">GND</text>
<text x="154.2" y="91">GND</text>
<text x="221.5" y="93.6">GND</text>
<text x="227.4" y="94.8">RS3236</text>
<text x="247.7" y="92.3">10n</text>
<text x="252" y="93.6">GND</text>
<text x="235.5" y="97.4">GND</text>
<text x="244.3" y="97.4">GND</text>
<text x="50.2" y="106">10k</text>
<text x="40" y="111.1">10k</text>
<text x="45.1" y="108.6">10k</text>
<text x="102.9" y="108.1">SC8815</text>
<text x="121.2" y="108.8">GND</text>
<text x="80" y="131.7">NB679</text>
<text x="95.8" y="131.7">3R3</text>
<text x="33" y="134.2">1812</text>
<text x="39" y="134.2">1.5A</text>
<text x="105.4" y="134.2">220n</text>
<text x="50.8" y="141.8">22u</text>
<text x="57.2" y="141.8">22u</text>
<text x="63.5" y="141.8">100n</text>
<text x="111.1" y="138">1u5</text>
<text x="129.5" y="141.8">100n</text>
<text x="137.2" y="141.8">22u</text>
<text x="144.8" y="141.8">22u</text>
<text x="152.4" y="141.8">22u</text>
<text x="160" y="141.8">47u</text>
<text x="167.6" y="141.8">47u</text>
<text x="179.6" y="143.1">SMAJ5.0A</text>
<text x="212.1" y="138">1k</text>
<text x="47.5" y="146.9">GND</text>
<text x="53.8" y="146.9">GND</text>
<text x="60.2" y="146.9">GND</text>
<text x="126.2" y="146.9">GND</text>
<text x="133.9" y="146.9">GND</text>
<text x="141.5" y="146.9">GND</text>
<text x="149.1" y="146.9">GND</text>
<text x="156.7" y="146.9">GND</text>
<text x="164.3" y="146.9">GND</text>
<text x="175.8" y="149.5">GND</text>
<text x="213.4" y="148.2">Power</text>
<text x="220.2" y="148.2">Good</text>
<text x="110.5" y="152">1u</text>
<text x="116.8" y="152">4u7</text>
<text x="208.8" y="153.3">GND</text>
<text x="256.6" y="150.7">4k7</text>
<text x="89.4" y="157.1">GND</text>
<text x="107.2" y="157.1">GND</text>
<text x="113.5" y="157.1">GND</text>
<text x="256.6" y="158.3">10k</text>
<text x="40.2" y="162.2">K34</text>
<text x="253.2" y="163.4">GND</text>
<text x="40.2" y="172.3">K34</text>
<text x="49.2" y="171">1206</text>
<text x="55.2" y="171">1A</text>
<text x="74.9" y="168.5">RY8411</text>
<text x="97.8" y="171">100n</text>
<text x="58.4" y="178.7">10u</text>
<text x="64.8" y="178.7">10u</text>
<text x="104.8" y="177.4">6u8</text>
<text x="118.1" y="178.7">54k6</text>
<text x="125.7" y="178.7">20p</text>
<text x="144.8" y="178.7">10u</text>
<text x="151.1" y="178.7">10u</text>
<text x="157.5" y="178.7">10u</text>
<text x="166.4" y="179.9">SMAJ5.0A</text>
<text x="55.1" y="183.7">GND</text>
<text x="61.5" y="183.7">GND</text>
<text x="141.5" y="183.7">GND</text>
<text x="147.8" y="183.7">GND</text>
<text x="154.2" y="183.7">GND</text>
<text x="83.1" y="188.8">GND</text>
<text x="114.8" y="191.4">GND</text>
<text x="118.1" y="186.3">10k</text>
<text x="161.8" y="186.3">GND</text>
</g>
<g font-size="1.8" fill="#b58900">
<text x="65.3" y="29">5</text>
<text x="73" y="29">1</text>
<text x="139" y="29">1</text>
<text x="146.6" y="29">5</text>
<text x="92.5" y="33.7" transform="rotate(-90 92.5 33.7)">5</text>
<text x="120.4" y="33.7" transform="rotate(-90 120.4 33.7)">5</text>
<text x="69.6" y="36.3" transform="rotate(-90 69.6 36.3)">4</text>
<text x="85.7" y="36.6">4</text>
<text x="92.5" y="41.3" transform="rotate(-90 92.5 41.3)">1</text>
<text x="120.4" y="41.3" transform="rotate(-90 120.4 41.3)">1</text>
<text x="126.3" y="36.6">4</text>
<text x="143.3" y="36.3" transform="rotate(-90 143.3 36.3)">4</text>
<text x="91.4" y="51.8">27</text>
<text x="119.3" y="51.8">23</text>
<text x="91.4" y="56.9">28</text>
<text x="91.4" y="59.4">29</text>
<text x="91.4" y="54.4">30</text>
<text x="119.3" y="54.4">20</text>
<text x="119.3" y="59.4">21</text>
<text x="119.3" y="56.9">22</text>
<text x="91.4" y="64.5">32</text>
<text x="119.3" y="64.5">18</text>
<text x="92" y="67.1">1</text>
<text x="119.3" y="67.1">17</text>
<text x="91.4" y="74.7">14</text>
<text x="91.4" y="72.1">31</text>
<text x="119.3" y="74.7">16</text>
<text x="119.3" y="72.1">19</text>
<text x="92" y="79.8">2</text>
<text x="92" y="82.3">4</text>
<text x="119.3" y="79.8">15</text>
<text x="119.3" y="82.3">24</text>
<text x="230.4" y="82.3">1</text>
<text x="243.1" y="82.3">5</text>
<text x="92" y="87.4">5</text>
<text x="92" y="84.8">6</text>
<text x="119.3" y="84.8">25</text>
<text x="119.9" y="89.9">3</text>
<text x="230.4" y="84.8">3</text>
<text x="243.1" y="84.8">4</text>
<text x="91.4" y="95">10</text>
<text x="92" y="92.5">9</text>
<text x="119.3" y="92.5">13</text>
<text x="91.4" y="97.5">11</text>
<text x="92" y="100.1">8</text>
<text x="119.3" y="100.1">12</text>
<text x="92" y="102.6">7</text>
<text x="119.3" y="102.6">26</text>
<text x="80.6" y="135.6">1</text>
<text x="91.2" y="132.8" transform="rotate(-90 91.2 132.8)">8</text>
<text x="100.9" y="135.6">7</text>
<text x="80" y="143.3">11</text>
<text x="80" y="140.7">12</text>
<text x="100.9" y="140.7">5</text>
<text x="100.9" y="143.3">6</text>
<text x="80.6" y="145.8">3</text>
<text x="100.9" y="145.8">9</text>
<text x="89.9" y="150.6" transform="rotate(-90 89.9 150.6)">2</text>
<text x="92.5" y="151.2" transform="rotate(-90 92.5 151.2)">10</text>
<text x="76.8" y="172.5">5</text>
<text x="84.8" y="168.3" transform="rotate(-90 84.8 168.3)">1</text>
<text x="92" y="172.5">6</text>
<text x="76.8" y="177.5">4</text>
<text x="92" y="177.5">3</text>
<text x="84.8" y="183.6" transform="rotate(-90 84.8 183.6)">2</text>
</g>
<g font-size="1.8" fill="#268bd2">
<text x="105.5" y="25">L1</text>
<text x="30.1" y="32.9">C24</text>
<text x="84.6" y="32.9">Q1</text>
<text x="101.6" y="33.9">R3</text>
<text x="109.1" y="33.9">R4</text>
<text x="126.5" y="32.9">Q2</text>
<text x="179.3" y="32.9">C25</text>
<text x="101.9" y="39">C1</text>
<text x="108.8" y="39">C2</text>
<text x="41.2" y="43.3">C14</text>
<text x="54.6" y="44">R9</text>
<text x="62.2" y="44">R10</text>
<text x="71.1" y="44">R5</text>
<text x="85.1" y="44">R1</text>
<text x="125.6" y="44">R2</text>
<text x="139.5" y="44">R6</text>
<text x="147.2" y="44">R12</text>
<text x="154.8" y="44">R11</text>
<text x="168.2" y="43.3">C19</text>
<text x="41.2" y="52.2">C15</text>
<text x="41.3" y="50.1">10u</text>
<text x="55.7" y="52.7">C5</text>
<text x="79.9" y="52.7">C3</text>
<text x="105.3" y="48.9">U1</text>
<text x="130.7" y="52.7">C4</text>
<text x="154.9" y="52.7">C6</text>
<text x="168.2" y="52.2">C20</text>
<text x="41.3" y="59">10u</text>
<text x="168.3" y="59">10u</text>
<text x="41.2" y="61.1">C16</text>
<text x="168.2" y="61.1">C21</text>
<text x="41.2" y="70">C17</text>
<text x="168.2" y="70">C22</text>
<text x="51.1" y="75.8">C7</text>
<text x="58.4" y="75.8">R13</text>
<text x="151" y="75.8">R15</text>
<text x="159.6" y="75.8">C8</text>
<text x="58.4" y="83.4">R14</text>
<text x="130.2" y="78.8">R18</text>
<text x="135.3" y="83.2">C10</text>
<text x="140.1" y="78.1">C11</text>
<text x="151" y="83.4">R16</text>
<text x="73.9" y="86">C12</text>
<text x="224.8" y="86">C33</text>
<text x="247.7" y="89.8">C39</text>
<text x="255.3" y="86">C40</text>
<text x="229.8" y="92.3">U3</text>
<text x="50.2" y="101.7">R28</text>
<text x="40" y="106.8">R26</text>
<text x="45.1" y="104.2">R27</text>
<text x="36.8" y="131.7">F1</text>
<text x="81.3" y="129.1">U8</text>
<text x="95.8" y="126.6">R48</text>
<text x="105.4" y="131.7">C69</text>
<text x="111.8" y="134.2">L5</text>
<text x="212.1" y="135.5">R49</text>
<text x="50.8" y="139.3">C66</text>
<text x="57.2" y="139.3">C67</text>
<text x="63.5" y="139.3">C68</text>
<text x="129.5" y="139.3">C73</text>
<text x="137.2" y="139.3">C74</text>
<text x="144.8" y="139.3">C75</text>
<text x="152.4" y="139.3">C76</text>
<text x="160" y="139.3">C30</text>
<text x="167.6" y="139.3">C36</text>
<text x="179.6" y="140.6">D5</text>
<text x="110.5" y="149.5">C70</text>
<text x="116.8" y="149.5">C71</text>
<text x="213.4" y="145.6">D12</text>
<text x="256.6" y="148.2">R31</text>
<text x="256.6" y="155.8">R32</text>
<text x="40.8" y="159.6">D3</text>
<text x="76.2" y="166">U2</text>
<text x="40.8" y="169.8">D4</text>
<text x="52.1" y="168.5">F5</text>
<text x="97.8" y="168.5">C28</text>
<text x="58.4" y="176.1">C26</text>
<text x="64.8" y="176.1">C27</text>
<text x="105.5" y="174.9">L2</text>
<text x="118.1" y="176.1">R24</text>
<text x="125.7" y="176.1">C29</text>
<text x="144.8" y="176.1">C32</text>
<text x="151.1" y="176.1">C34</text>
<text x="157.5" y="176.1">C35</text>
<text x="166.4" y="177.4">D7</text>
<text x="118.1" y="183.7">R25</text>
</g>
<g font-size="1.8" fill="#2aa198">
<text x="27.7" y="30.1">VBUS</text>
<text x="180.5" y="30.1">VBAT</text>
<text x="86.4" y="51.7">LD1</text>
<text x="123.3" y="51.7">LD2</text>
<text x="86.4" y="59.3">HD1</text>
<text x="86.4" y="56.8">SW1</text>
<text x="86.4" y="54.3">BT1</text>
<text x="122.9" y="56.8">SW2</text>
<text x="123" y="59.3">HD2</text>
<text x="123.3" y="54.3">BT2</text>
<text x="83.8" y="64.4">SNS1N</text>
<text x="123.2" y="64.4">SNS2P</text>
<text x="83.8" y="67">SNS1P</text>
<text x="123.2" y="67">SNS2N</text>
<text x="83.8" y="74.6">FB</text>
<text x="123.2" y="74.6">VBATS</text>
<text x="68.1" y="80.9">GPO</text>
<text x="83.8" y="82.2">DITHER</text>
<text x="123.2" y="79.7">COMP</text>
<text x="123.2" y="82.2">VCC</text>
<text x="217" y="83.4">5V</text>
<text x="259.3" y="83.4">3V3</text>
<text x="81.9" y="88.5">INDET</text>
<text x="82.9" y="86">ACIN</text>
<text x="83.7" y="93.6">SCL</text>
<text x="124.7" y="93.6">ADIN</text>
<text x="81.2" y="101.2">PSTOP</text>
<text x="83.7" y="96.1">SDA</text>
<text x="84.3" y="98.7">INT</text>
<text x="30.4" y="106.3">3V3</text>
<text x="58.6" y="106.3">SDA</text>
<text x="58.6" y="103.7">SCL</text>
<text x="84.8" y="103.7">~{CE}</text>
<text x="58.6" y="108.8">INT</text>
<text x="198.1" y="131.7">NB679_VCC</text>
<text x="24.4" y="136.8">VBAT</text>
<text x="185.6" y="136.8">5VP</text>
<text x="68.6" y="143.2">NB679_EN</text>
<text x="104.1" y="143.2">NB679_LDO</text>
<text x="198.1" y="139.4">NB679_PG</text>
<text x="68.6" y="145.7">NB679_PG</text>
<text x="104.1" y="145.7">NB679_VCC</text>
<text x="248.8" y="145.6">5V</text>
<text x="242.6" y="152.1">NB679_EN</text>
<text x="29" y="166">VBUS</text>
<text x="167.8" y="173.6">5V</text>
<text x="29.5" y="176.1">VBAT</text>
</g>
<g font-size="1.8" fill="#cb4b16">
<text x="94.5" y="52.9">LD1</text>
<text x="115.2" y="52.9">LD2</text>
<text x="94.5" y="58">SW1</text>
<text x="94.5" y="55.5">BT1</text>
<text x="114.8" y="58">SW2</text>
<text x="115.2" y="55.5">BT2</text>
<text x="94.5" y="60.6">HD1</text>
<text x="94.5" y="65.6">SNS1N</text>
<text x="112.4" y="65.6">SNS2P</text>
<text x="114.9" y="60.6">HD2</text>
<text x="94.5" y="68.2">SNS1P</text>
<text x="112.4" y="68.2">SNS2N</text>
<text x="94.5" y="75.8">FB</text>
<text x="94.5" y="73.3">VBUS</text>
<text x="113" y="75.8">VBATS</text>
<text x="114.3" y="73.3">VBAT</text>
<text x="94.5" y="80.9">GPO</text>
<text x="94.5" y="83.4">PGATE/DITHER</text>
<text x="113.3" y="80.9">COMP</text>
<text x="115" y="83.4">VCC</text>
<text x="232.7" y="83.4">IN</text>
<text x="238.5" y="83.4">OUT</text>
<text x="94.5" y="88.5">INDET</text>
<text x="94.5" y="86">ACIN</text>
<text x="114" y="86">VDRV</text>
<text x="232.7" y="86">EN</text>
<text x="238.4" y="89.9" transform="rotate(-90 238.4 89.9)">GND</text>
<text x="239.6" y="86">BP</text>
<text x="94.5" y="93.6">SCL</text>
<text x="114.4" y="93.6">ADIN</text>
<text x="116.1" y="91">CP</text>
<text x="94.5" y="96.1">SDA</text>
<text x="94.5" y="98.7">INT</text>
<text x="94.5" y="101.2">PSTOP</text>
<text x="113.7" y="101.2">AGND</text>
<text x="94.5" y="103.7">/CE</text>
<text x="113.5" y="103.7">PGND</text>
<text x="83.1" y="136.8">VIN</text>
<text x="92.3" y="137.5" transform="rotate(-90 92.3 137.5)">BST</text>
<text x="97" y="136.8">SW</text>
<text x="83.1" y="141.8">ENLDO</text>
<text x="94.9" y="141.8">VOUT</text>
<text x="83.1" y="144.4">EN</text>
<text x="83.1" y="146.9">PG</text>
<text x="91" y="148.1" transform="rotate(-90 91 148.1)">PGND</text>
<text x="93.6" y="148.1" transform="rotate(-90 93.6 148.1)">AGND</text>
<text x="96" y="144.4">LDO</text>
<text x="96" y="146.9">VCC</text>
<text x="79.2" y="173.6">IN</text>
<text x="86" y="172.1" transform="rotate(-90 86 172.1)">BS</text>
<text x="88.5" y="173.6">LX</text>
<text x="79.2" y="178.7">EN</text>
<text x="88.4" y="178.7">FB</text>
<text x="86" y="181.1" transform="rotate(-90 86 181.1)">GND</text>
</g>
<g font-size="1.8" fill="#586e75">
<text x="29.5" y="91.9">VBUSREF_E =</text>
<text x="29.5" y="94">VBUS</text>
<text x="35.5" y="94">Target</text>
<text x="42.6" y="94">=</text>
<text x="43.9" y="91.9">1V</text>
<text x="45.3" y="94">24.2V</text>
<text x="149.9" y="94.5">VBATS_REF =</text>
<text x="163.9" y="94.5">1.2V</text>
<text x="237.2" y="92.1" transform="rotate(-90 237.2 92.1)">2</text>
<text x="56.9" y="98.8">EN_DITHER =</text>
<text x="70.8" y="98.8">1</text>
<text x="149.9" y="96.5">VBAT Target</text>
<text x="162.5" y="96.5">=</text>
<text x="165.2" y="96.5">25.2V</text>
<text x="151.1" y="191.5">Shoule</text>
<text x="158.7" y="191.5">be</text>
<text x="162.1" y="191.5">around</text>
<text x="169.8" y="191.5">5.2V</text>
</g>
</svg>
